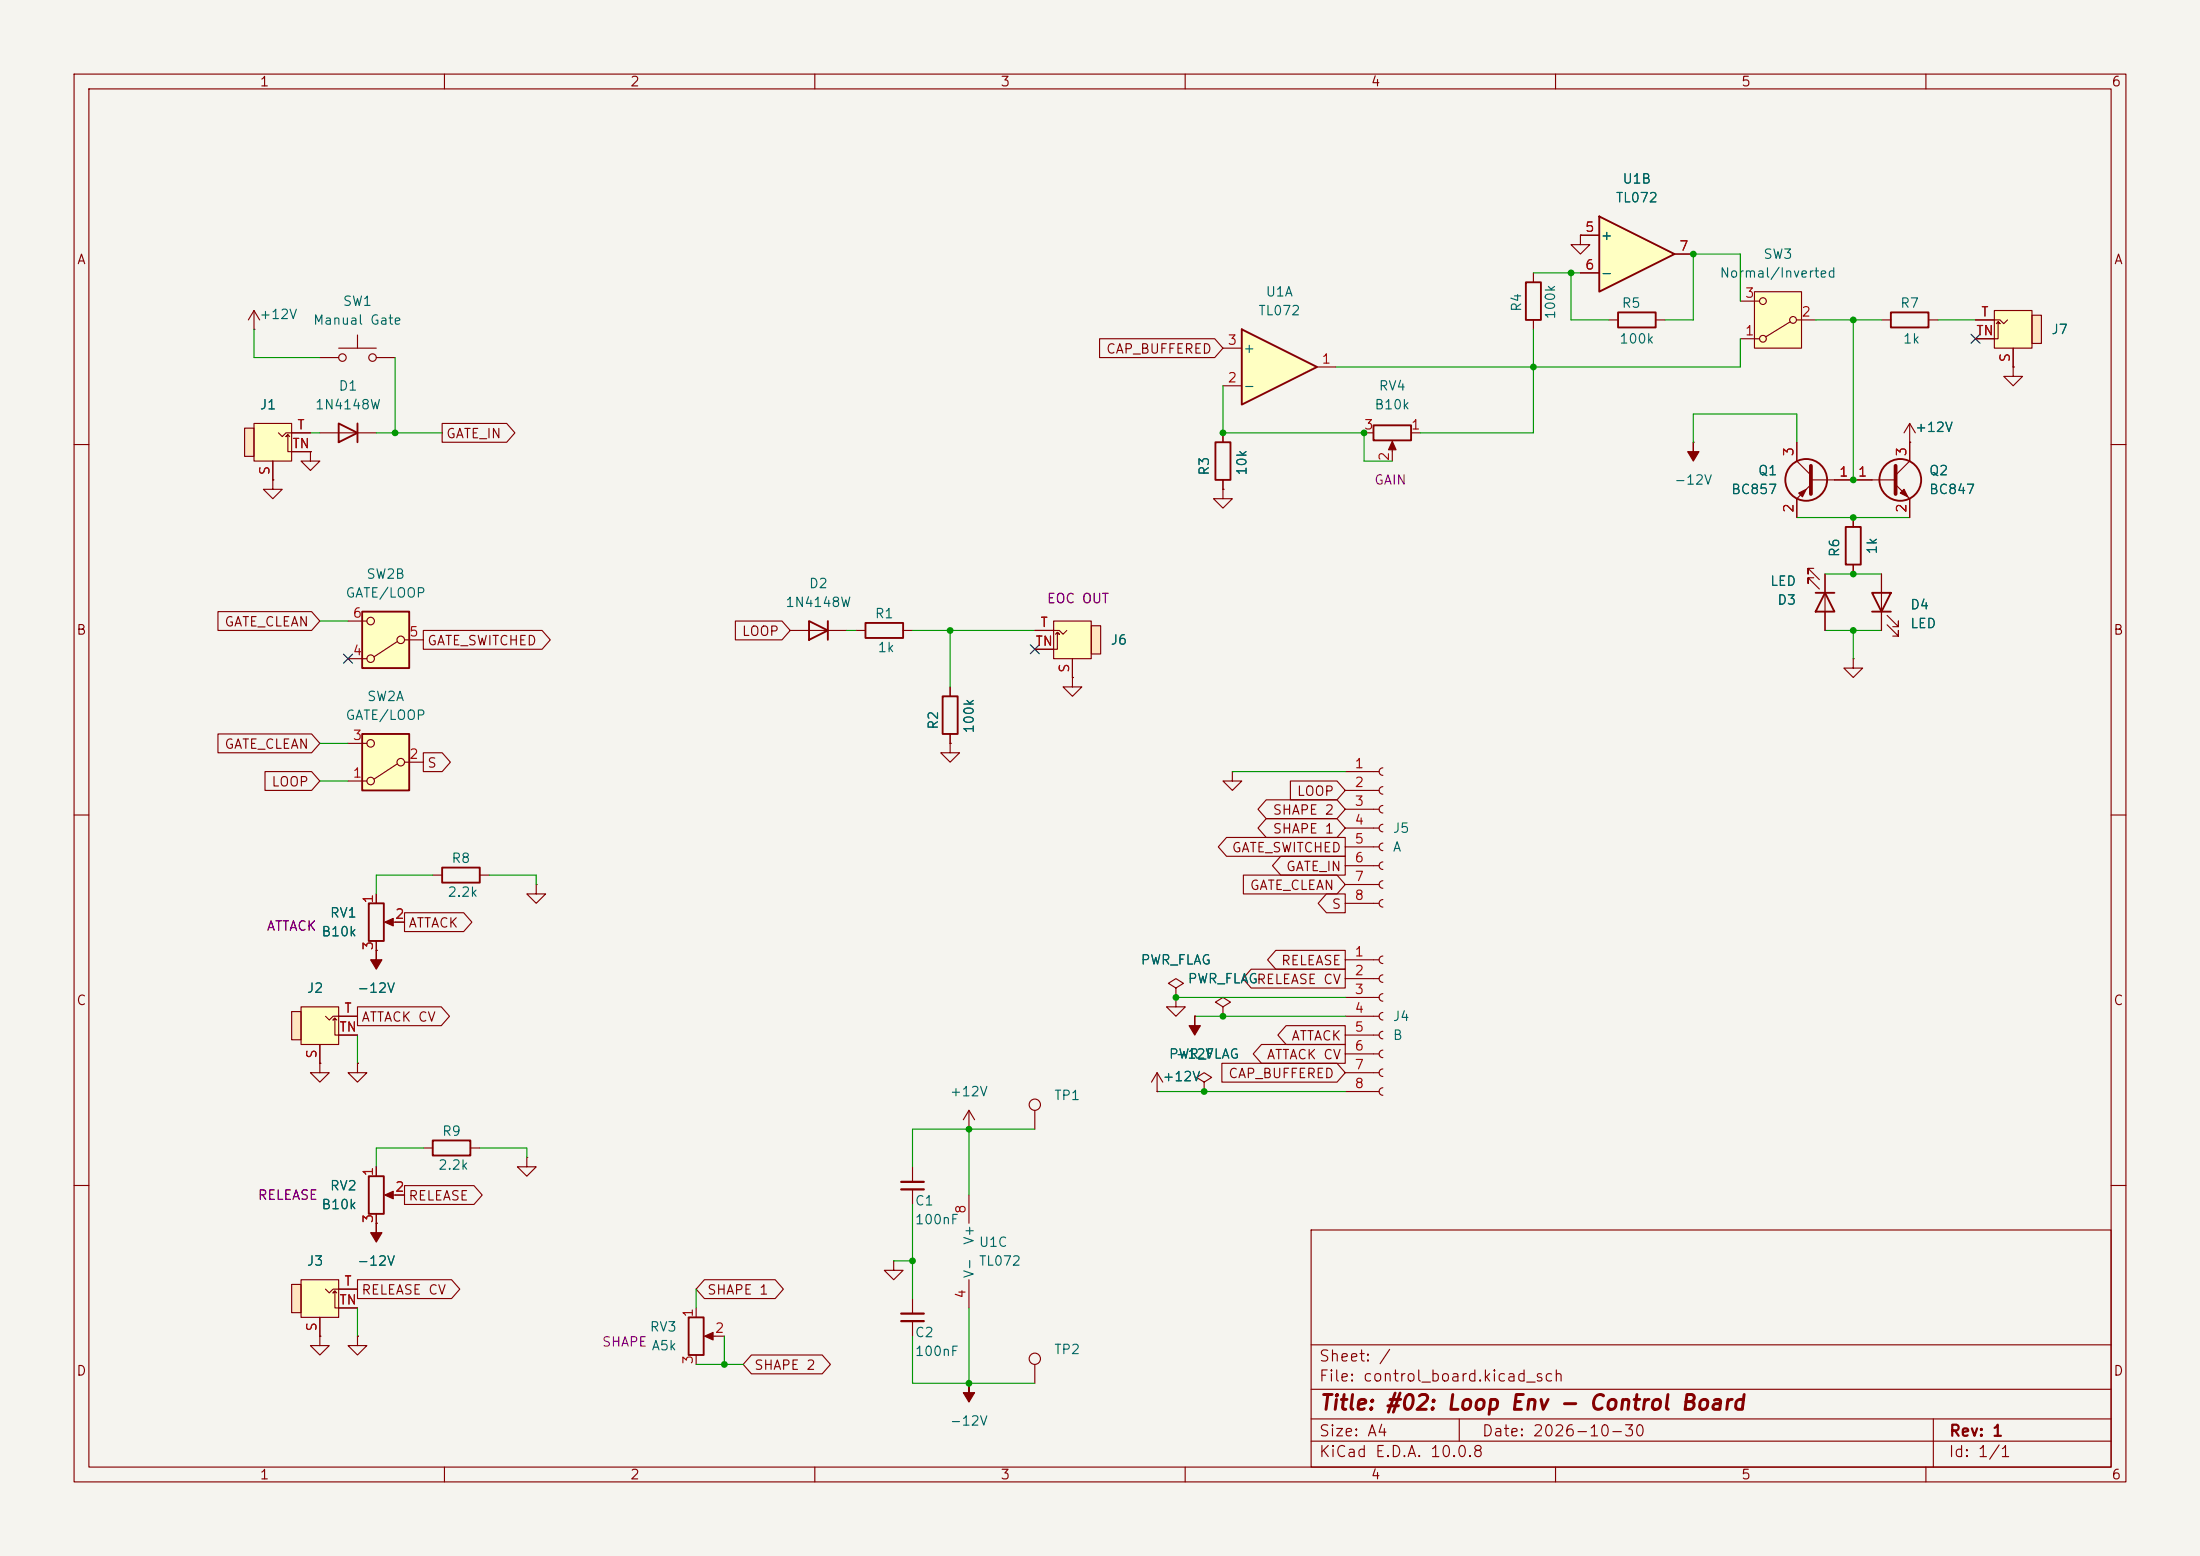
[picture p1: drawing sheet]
<svg xmlns="http://www.w3.org/2000/svg" width="297mm" height="210mm" viewBox="0 0 297 210" stroke-linecap="round" stroke-linejoin="round" font-family="sans-serif">
<path d="M0 0h297v210h-297z" fill="#f5f4ef" stroke="#f5f4ef" stroke-width=".14"/>
<g fill="none" stroke="#840000" stroke-width=".15">
<path d="M10 10h277v190h-277zM12 12h273v186h-273zM60 10v2M110 10v2M160 10v2M210 10v2M260 10v2M43.2 58.4h7.6M10 60h2M36.8 64.8v1.2h1.3l-1.3 1.3-1.2-1.3h1.2M36.8 64.8h.1M41.9 61v1.2h1.3l-1.3 1.3-1.3-1.3h1.3"/>
<path d="M41.9 61h.1M285 60h2M106.7 85.1h7.6M115.6 85.1h1.2M121.9 85.1h1.3M128.3 92.7v1.3M128.3 99.1v1.2M10 110h2M128.3 100.3v1.3h1.2l-1.2 1.3-1.3-1.3h1.3M128.3 100.3h.1M285 110h2M50.8 157.5v1.3"/>
<path d="M57.1 154.9h1.3M63.5 154.9h1.3M71.1 156.2v1.3h1.3l-1.3 1.3-1.3-1.3h1.3M71.1 156.2h.1M123.2 157.5v2M130.8 152.4h.1M130.8 149.9l-.8 1.2M130.8 149.9l.8 1.2M130.8 149.9v2.5M139.7 149.9v2.5M10 160h2M50.8 163.8v1.3"/>
<path d="M52.3 161.3h2.3M94 176.5v1.3M123.2 160.5v2.1M130.8 161.3v3.8M130.8 172.7v3.8M177 166h108v32h-108zM285 160h2M43.2 180.3v1.3h1.2l-1.2 1.3-1.3-1.3h1.3M43.2 180.3h.1M60 198v2M94 182.9v1.3M95.5 180.3h2.3"/>
<path d="M110 198v2M160 198v2M177 194.5h108M177 191.5h108M177 187.5h108M177 181.5h108M197 191.5v3M210 198v2M260 198v2M261 191.5v6.5"/>
<circle cx="139.7" cy="149.1" r=".76"/>
</g>
<path d="M45.7 57.2l2.6 1.2-2.6 1.3zM48.3 57.2v2.5M109.2 83.8l2.6 1.3-2.6 1.3zM111.8 83.8v2.6M116.8 84.1h5.1v2h-5.1zM127.3 94h2v5.1h-2zM49.8 158.8h2v5h-2zM58.4 153.9h5.1v2.1h-5.1zM93 177.8h2v5.1h-2z" fill="none" stroke="#840000" stroke-width=".25"/>
<g fill="#840000" stroke="#840000" stroke-width=".15">
<path d="M95.1 180.3l1.2-.5v1z"/>
<path d="M51.9 161.3l1.2-.5v1z"/>
</g>
<path d="M121.7 159.5h3M121.7 160.5h3" fill="none" stroke="#840000" stroke-width=".3"/>
<path d="M33 57.8h1.3v3.8h-1.3z" fill="#ffe5bf"/>
<path d="M34.3 57.2h5.1v5h-5.1z" fill="#ffffc2"/>
<g fill="none" stroke="#840000" stroke-width=".15">
<path d="M33 57.8h1.3v3.8h-1.3zM34.3 57.2h5.1v5h-5.1zM37.6 58.4l.5 .5 .5-.5h3.3M39.1 58.9l-.2-.2-.3 .2 .3-.2v2.3h3M36.8 62.2v2.6M120.6 170.2v1.3h1.3l-1.3 1.2-1.2-1.2h1.2M120.6 170.2h.1M123.2 175.3v2M123.2 178.3v2M130.8 186.7h.1M139.7 184.2v2.5"/>
<circle cx="139.7" cy="183.4" r=".76"/>
</g>
<path d="M130.8 186.7v1.3h.8l-.8 1.2-.8-1.2h.8z" fill="#840000" stroke="#840000" stroke-width=".15"/>
<path d="M121.7 178.3h3M121.7 177.3h3" fill="none" stroke="#840000" stroke-width=".3"/>
<path d="M48.9 99.1h6.3v7.6h-6.3z" fill="#ffffc2"/>
<g fill="none" stroke="#840000" stroke-width=".15">
<path d="M254 43.2h1.3M260.3 43.2h1.3M47 105.4h2.5M47 100.3h2.5M53.6 103.1l-3.1 2.1M54.6 102.9h2.5"/>
<circle cx="50" cy="105.4" r=".51"/>
<circle cx="50" cy="100.3" r=".51"/>
<circle cx="54.1" cy="102.9" r=".51"/>
</g>
<path d="M255.3 42.2h5v2h-5zM48.9 99.1h6.3v7.6h-6.3z" fill="none" stroke="#840000" stroke-width=".25"/>
<path d="M236.9 39.4h6.3v7.6h-6.3z" fill="#ffffc2"/>
<g fill="none" stroke="#840000" stroke-width=".15">
<path d="M236.9 39.4h6.3v7.6h-6.3zM234.9 45.7h2.6M234.9 40.6h2.6M241.7 43.4l-3.3 2.1M242.6 43.2h2.5"/>
<circle cx="238" cy="40.6" r=".46"/>
<circle cx="238" cy="45.7" r=".46"/>
<circle cx="242.1" cy="43.2" r=".46"/>
</g>
<path d="M215.9 29.2l10.2 5.1-10.2 5.1z" fill="#ffffc2"/>
<path d="M206 38.1h2v5.1h-2zM215.9 29.2l10.2 5.1-10.2 5.1zM218.4 42.2h5.1v2h-5.1z" fill="none" stroke="#840000" stroke-width=".25"/>
<path d="M207 36.8v1.3M213.4 31.8v1.2h1.2l-1.2 1.3-1.3-1.3h1.3M213.4 31.8h.1M213.4 31.8h2.5M213.4 36.8h2.5M226.1 34.3h2.5M207 43.2v1.3M217.2 43.2h1.2M223.5 43.2h1.3M228.6 59.7h.1M271.8 49.5v1.3h-1.3l1.3 1.3 1.2-1.3h-1.2M271.8 49.5h.1" fill="none" stroke="#840000" stroke-width=".15"/>
<path d="M228.6 59.7v1.3h.8l-.8 1.2-.8-1.2h.8z" fill="#840000" stroke="#840000" stroke-width=".15"/>
<path d="M274.3 42.5h1.3v3.9h-1.3z" fill="#ffe5bf"/>
<path d="M269.2 41.9h5.1v5.1h-5.1z" fill="#ffffc2"/>
<path d="M257.8 59.7h.1M257.8 57.2l-.8 1.2M257.8 57.2l.8 1.2M257.8 57.2v5l-1.9 1.9M266.7 43.2h3.3l.5 .5 .5-.5M269.2 41.9h5.1v5.1h-5.1zM269.5 43.7l.2-.3 .3 .3-.3-.3v2.3h-3M271.8 47v2.5M274.3 42.5h1.3v3.9h-1.3zM250.2 64.8h5.7M255.9 65.4l1.9 1.9v2.6" fill="none" stroke="#840000" stroke-width=".15"/>
<path d="M255.9 62.9v3.8" fill="none" stroke="#840000" stroke-width=".51"/>
<circle cx="256.5" cy="64.8" r="2.82" fill="none" stroke="#840000" stroke-width=".25"/>
<path d="M256.5 66.5l.5-.5 .6 1.1z" fill="#840000" stroke="#840000" stroke-width=".15"/>
<path d="M48.9 82.6h6.3v7.6h-6.3z" fill="#ffffc2"/>
<g fill="none" stroke="#840000" stroke-width=".15">
<path d="M242.6 59.7v2.5l1.9 1.9M244.5 64.8h5.7M244.5 65.4l-1.9 1.9v2.6M244.9 76.7h-.8v.8v-.8l1.5 1.5M244.9 78h-.8v.7v-.7l1.5 1.5M246.4 77.5v7.6M250.2 69.9v1.2M250.2 76.2v1.3M254 77.5v7.6M47 88.9h2.5M47 83.8h2.5M53.6 86.6l-3.1 2"/>
<path d="M54.6 86.4h2.5M250.2 88.9v1.3h-1.3l1.3 1.2 1.3-1.2h-1.3M250.2 88.9h.1M254.8 84.3l1.5 1.6v-.8v.8h-.8M254.8 83.1l1.5 1.5v-.8v.8h-.8M58.4 118.1h1.3M64.8 118.1h1.2M72.4 119.4v1.3h1.3l-1.3 1.2-1.3-1.2h1.3M72.4 119.4h.1M50.8 165.1h.1M48.3 180.3v1.3h1.2l-1.2 1.3-1.3-1.3h1.3M48.3 180.3h.1"/>
<circle cx="50" cy="88.9" r=".51"/>
<circle cx="50" cy="83.8" r=".51"/>
<circle cx="54.1" cy="86.4" r=".51"/>
</g>
<g fill="none" stroke="#840000" stroke-width=".25">
<path d="M249.2 71.1h2v5.1h-2zM48.9 82.6h6.3v7.6h-6.3zM245.1 80h2.5M246.4 80l1.2 2.6h-2.5zM252.7 80h2.6l-1.3 2.6zM252.7 82.6h2.6M59.7 117.1h5.1v2h-5.1z"/>
<circle cx="243.8" cy="64.8" r="2.82"/>
</g>
<path d="M244.5 62.9v3.8" fill="none" stroke="#840000" stroke-width=".51"/>
<g fill="#840000" stroke="#840000" stroke-width=".15">
<path d="M242.8 66.5l1-.5-.5 1.1z"/>
<path d="M50.8 165.1v1.3h.8l-.8 1.2-.8-1.2h.8z"/>
</g>
<path d="M39.4 173.4h1.2v3.8h-1.2z" fill="#ffe5bf"/>
<path d="M40.6 172.7h5.1v5.1h-5.1z" fill="#ffffc2"/>
<g fill="none" stroke="#840000" stroke-width=".15">
<path d="M43.2 48.3h2.5M45.7 47h5.1M48.3 45.2v1.8M50.8 48.3h2.5M50.8 120.7v1.2M50.8 127v1.3M52.3 124.5h2.3M158.7 134.6v1.3h1.3l-1.3 1.3-1.2-1.3h1.2M158.7 134.6h.1M158.7 133.4l1.1-.7-1.1-.6-1 .6 1 .7v1.2M161.3 137.2h.1M43.2 143.5v1.3h1.2l-1.2 1.3-1.3-1.3h1.3"/>
<path d="M43.2 143.5h.1M156.2 147.3h.1M156.2 144.8l-.8 1.3M156.2 144.8l.8 1.3M156.2 144.8v2.5M162.6 146.1l1-.7-1-.6-1.1 .6 1.1 .7v1.2M162.6 147.3h.1M39.4 173.4h1.2v3.8h-1.2zM40.6 172.7h5.1v5.1h-5.1zM43.2 177.8v2.5M43.9 174l.5 .5 .6-.5h3.3M45.5 174.5l-.3-.3-.2 .3 .2-.3v2.3h3.1"/>
<circle cx="46.2" cy="48.3" r=".51"/>
<circle cx="50.3" cy="48.3" r=".51"/>
</g>
<path d="M49.8 121.9h2v5.1h-2z" fill="none" stroke="#840000" stroke-width=".25"/>
<g fill="#840000" stroke="#840000" stroke-width=".15">
<path d="M51.9 124.5l1.2-.5v1z"/>
<path d="M161.3 137.2v1.2h.8l-.8 1.3-.8-1.3h.8z"/>
</g>
<path d="M39.4 136.5h1.2v3.8h-1.2z" fill="#ffe5bf"/>
<path d="M40.6 135.9h5.1v5.1h-5.1z" fill="#ffffc2"/>
<path d="M166.4 104.1v1.3h1.2l-1.2 1.3-1.3-1.3h1.3M166.4 104.1h.1M39.4 136.5h1.2v3.8h-1.2zM40.6 135.9h5.1v5.1h-5.1zM43.9 137.2l.5 .5 .6-.5h3.3M45.5 137.7l-.3-.3-.2 .3 .2-.3v2.3h3.1M50.8 128.3h.1M165.1 135.9l1-.6-1-.7-1 .7 1 .6v1.3M165.1 137.2h.1M43.2 141v2.5" fill="none" stroke="#840000" stroke-width=".15"/>
<path d="M50.8 128.3v1.2h.8l-.8 1.3-.8-1.3h.8z" fill="#840000" stroke="#840000" stroke-width=".15"/>
<path d="M167.6 44.5l10.2 5-10.2 5.1z" fill="#ffffc2"/>
<path d="M167.6 44.5l10.2 5-10.2 5.1z" fill="none" stroke="#840000" stroke-width=".25"/>
<g fill="none" stroke="#840000" stroke-width=".15">
<path d="M34.3 44.5h.1M34.3 41.9l-.8 1.3M34.3 41.9l.8 1.3M34.3 41.9v2.6M165.1 52.1h2.5M165.1 47h2.5M177.8 49.5h2.5M181.6 129.5h4.6M181.6 132.1h4.6M181.6 134.6h4.6M181.6 137.2h4.6M181.6 139.7h4.6"/>
<path d="M186.7 129a.51 .51 0 0 0-.5 .5 .51 .51 0 0 0 .5 .5M186.7 131.6a.51 .51 0 0 0-.5 .5 .51 .51 0 0 0 .5 .5M186.7 134.1a.51 .51 0 0 0-.5 .5 .51 .51 0 0 0 .5 .5M186.7 136.7a.51 .51 0 0 0-.5 .5 .51 .51 0 0 0 .5 .5M186.7 139.2a.51 .51 0 0 0-.5 .5 .51 .51 0 0 0 .5 .5M48.3 143.5v1.3h1.2l-1.2 1.3-1.3-1.3h1.3M48.3 143.5h.1M181.6 142.2h4.6M181.6 144.8h4.6M181.6 147.3h4.6M186.7 141.7a.51 .51 0 0 0-.5 .5 .51 .51 0 0 0 .5 .5M186.7 144.3a.51 .51 0 0 0-.5 .5 .51 .51 0 0 0 .5 .5"/>
<path d="M186.7 146.8a.51 .51 0 0 0-.5 .5 .51 .51 0 0 0 .5 .5"/>
</g>
<path d="M147.3 84.5h1.3v3.8h-1.3z" fill="#ffe5bf"/>
<path d="M142.2 83.8h5.1v5.1h-5.1z" fill="#ffffc2"/>
<g fill="none" stroke="#840000" stroke-width=".15">
<path d="M213.4 31.8h.1M213.4 31.8h2.5M213.4 36.8h2.5M226.1 34.3h2.5M39.4 58.4h2.5M59.7 57.1h8.7l1.1 1.3-1.1 1.3h-8.7zM148.4 45.7h15.6l1.1 1.3-1.1 1.3h-15.6zM165.1 58.4v1.3M184.1 58.4h1.3M188 59.9v2.3M190.5 58.4h1.3M242.6 59.7v2.5"/>
<path d="M257.8 59.7h.1M257.8 59.7v2.5M266.7 43.2h2.5M266.7 45.7h2.5M271.8 49.5h.1M271.8 47v2.5M36.8 64.8h.1M36.8 62.2v2.6M39.4 61h2.5M41.9 61h.1M165.1 66v1.3h1.3l-1.3 1.3-1.3-1.3h1.3M165.1 66h.1"/>
<path d="M165.1 64.8v1.2M242.6 67.3v2.6M246.4 77.5v2.5M247.6 64.8h5.1M250.2 69.9v1.2M250.2 76.2v1.3M254 77.5v2.5M257.8 67.3v2.6M29.4 99.1h12.7l1.1 1.2-1.1 1.3h-12.7zM29.4 82.5h12.7l1.1 1.3-1.1 1.3h-12.7zM57.1 85.1h16.1l1.1 1.3-1.1 1.2h-16.1zM99.3 83.8h6.3l1.1 1.3-1.1 1.3h-6.3z"/>
<path d="M128.3 92.7v1.3M128.3 99.1v1.2M139.7 85.1h3.3l.5 .5 .5-.5M142.2 83.8h5.1v5.1h-5.1zM142.5 85.6l.2-.3 .3 .3-.3-.3v2.3h-3M144.8 91.4v1.3h-1.3l1.3 1.3 1.2-1.3h-1.2M144.8 91.4h.1M144.8 88.9v2.5M147.3 84.5h1.3v3.8h-1.3zM246.4 82.6v2.5M254 82.6v2.5M35.8 104.1h6.3l1.1 1.3-1.1 1.3h-6.3z"/>
<path d="M57.1 101.6h2.6l1.1 1.3-1.1 1.2h-2.6zM128.3 100.3h.1M165.6 113h16v2.6h-16l-1.1-1.3zM167.9 118.1h12.6l1.1 1.3-1.1 1.3h-12.6zM170.9 107.9h9.6l1.1 1.3-1.1 1.3h-9.6l-1.1-1.3zM170.9 110.5h9.6l1.1 1.3-1.1 1.2h-9.6l-1.1-1.2zM172.9 115.6h8.7v2.5h-8.7l-1.1-1.3zM174.2 105.4h6.3l1.1 1.3-1.1 1.3h-6.3zM181.6 104.1h4.6M181.6 106.7h4.6M181.6 109.2h4.6M181.6 111.8h4.6"/>
<path d="M181.6 114.3h4.6M181.6 116.8h4.6M181.6 119.4h4.6M186.7 103.6a.51 .51 0 0 0-.5 .5 .51 .51 0 0 0 .5 .5M186.7 106.2a.51 .51 0 0 0-.5 .5 .51 .51 0 0 0 .5 .5M186.7 108.7a.51 .51 0 0 0-.5 .5 .51 .51 0 0 0 .5 .5M186.7 111.3a.51 .51 0 0 0-.5 .5 .51 .51 0 0 0 .5 .5M186.7 113.8a.51 .51 0 0 0-.5 .5 .51 .51 0 0 0 .5 .5M186.7 116.3a.51 .51 0 0 0-.5 .5 .51 .51 0 0 0 .5 .5M186.7 118.9a.51 .51 0 0 0-.5 .5 .51 .51 0 0 0 .5 .5M45.7 137.2h2.6M45.7 139.7h2.6"/>
<path d="M48.3 135.9h11.3l1.1 1.3-1.1 1.2h-11.3zM50.8 128.3h.1M50.8 120.7v1.2M50.8 127v1.3M53.3 124.5h1.3M54.6 123.2h8l1.1 1.3-1.1 1.2h-8zM158.7 134.6h.1M161.3 137.2h.1M165.1 137.2h.1M168.9 130.8h12.7v2.6h-12.7l-1.1-1.3zM172.2 128.3h9.4v2.5h-9.4l-1.1-1.3zM173.6 138.4h8v2.6h-8l-1.1-1.3z"/>
<path d="M179.1 120.6h2.5v2.6h-2.5l-1.1-1.3zM181.6 121.9h4.6M186.7 121.4a.51 .51 0 0 0-.5 .5 .51 .51 0 0 0 .5 .5M43.2 143.5h.1M43.2 141v2.5M48.3 143.5h.1M50.8 157.5v1.3M156.2 147.3h.1M162.6 147.3h.1M165 143.5h15.5l1.1 1.3-1.1 1.3h-15.5zM170.3 141h11.3v2.5h-11.3l-1.1-1.3zM43.2 177.8v2.5"/>
<path d="M45.7 174h2.6M45.7 176.5h2.6M48.3 172.7h12.7l1.1 1.3-1.1 1.3h-12.7zM50.8 165.1h.1M50.8 163.8v1.3M53.3 161.3h1.3M54.6 160h9.4l1.1 1.3-1.1 1.3h-9.4zM95.1 172.7h9.6l1.1 1.3-1.1 1.3h-9.6l-1.1-1.3zM43.2 180.3h.1M48.3 180.3h.1M101.4 182.9h9.6l1.1 1.3-1.1 1.2h-9.6l-1.1-1.2z"/>
</g>
<path d="M164.1 59.7h2v5.1h-2zM185.4 57.4h5.1v2h-5.1z" fill="none" stroke="#840000" stroke-width=".25"/>
<path d="M188 59.6l.5 1.1h-1z" fill="#840000" stroke="#840000" stroke-width=".15"/>
<g fill="none" stroke="#009600" stroke-width=".15">
<path d="M207 36.8h6.4M212.1 36.8v6.4h5.1M34.3 44.5v3.8h8.9M41.9 58.4h1.3M50.8 58.4h8.9M53.3 48.3v10.1M165.1 52.1v6.3h19v3.8h3.9M207 44.5v13.9h-15.2M228.6 59.7v-3.8h14v3.8M234.9 40.6v-6.3h-6.3v8.9h-3.8M234.9 45.7v3.8h-54.6M245.1 43.2h8.9"/>
<path d="M250.2 43.2v21.6M261.6 43.2h5.1M242.6 69.9h15.2M246.4 77.5h7.6M43.2 83.8h3.8M114.3 85.1h1.3M123.2 85.1h16.5M128.3 85.1v7.6M246.4 85.1h7.6M250.2 85.1v3.8M43.2 105.4h3.8M43.2 100.3h3.8"/>
<path d="M58.4 118.1h-7.6v2.6M66 118.1h6.4v1.3M166.4 104.1h15.2M48.3 139.7v3.8M158.7 134.6h22.9M161.3 137.2h20.3M57.1 154.9h-6.3v2.6M64.8 154.9h6.3v1.3M130.8 152.4v8.9M139.7 152.4h-16.5v5.1M156.2 147.3h25.4M48.3 176.5v3.8"/>
<path d="M94 174v2.5M120.6 170.2h2.6M123.2 162.6v12.7M130.8 176.5v10.2M94 184.2h6.3M97.8 180.3v3.9M123.2 180.3v6.4h16.5"/>
</g>
<path d="M266.1 45.1l1.2 1.2M267.3 45.1l-1.2 1.2M46.4 88.3l1.2 1.2M47.6 88.3l-1.2 1.2M139.1 87l1.2 1.2M140.3 87l-1.2 1.2" fill="none" stroke="#000084" stroke-width=".15"/>
<g fill="#009600">
<circle cx="184.1" cy="58.4" r=".46"/>
<circle cx="207" cy="49.5" r=".46"/>
<circle cx="165.1" cy="58.4" r=".46"/>
<circle cx="165.1" cy="137.2" r=".46"/>
<circle cx="158.7" cy="134.6" r=".46"/>
<circle cx="162.6" cy="147.3" r=".46"/>
<circle cx="130.8" cy="186.7" r=".46"/>
<circle cx="123.2" cy="170.2" r=".46"/>
<circle cx="130.8" cy="152.4" r=".46"/>
<circle cx="97.8" cy="184.2" r=".46"/>
<circle cx="250.2" cy="85.1" r=".46"/>
<circle cx="250.2" cy="69.9" r=".46"/>
<circle cx="250.2" cy="64.8" r=".46"/>
<circle cx="250.2" cy="77.5" r=".46"/>
<circle cx="250.2" cy="43.2" r=".46"/>
<circle cx="228.6" cy="34.3" r=".46"/>
<circle cx="212.1" cy="36.8" r=".46"/>
<circle cx="53.3" cy="58.4" r=".46"/>
<circle cx="128.3" cy="85.1" r=".46"/>
</g>
<text font-size="2" fill="#840000" x="178" y="190.8">Title: #02: Loop Env - Control Board</text>
<g font-size="1.5" fill="#840000">
<text x="178" y="184.1">Sheet: /</text>
<text x="178" y="186.8">File: control_board.kicad_sch</text>
<text x="178" y="197">KiCad E.D.A. 10.0.8</text>
<text x="178" y="194.2">Size: A4</text>
<text x="200" y="194.2">Date: 2026-10-30</text>
<text x="263" y="197">Id: 1/1</text>
<text x="263" y="194.2">Rev: 1</text>
</g>
<g font-size="1.3" fill="#840000">
<text x="35" y="12">1</text>
<text x="85" y="12">2</text>
<text x="135" y="12">3</text>
<text x="185" y="12">4</text>
<text x="235" y="12">5</text>
<text x="285" y="12">6</text>
<text x="10.3" y="36">A</text>
<text x="285.3" y="36">A</text>
<text x="149.2" y="48">CAP_BUFFERED</text>
<text x="60.1" y="59.5">GATE_IN</text>
<text x="10.2" y="86">B</text>
<text x="30.2" y="84.9">GATE_CLEAN</text>
<text x="57.6" y="87.4">GATE_SWITCHED</text>
<text x="100.1" y="86.1">LOOP</text>
<text x="285.2" y="86">B</text>
<text x="30.2" y="101.4">GATE_CLEAN</text>
<text x="36.6" y="106.5">LOOP</text>
<text x="57.6" y="103.9">S</text>
<text x="175" y="107.7">LOOP</text>
<text x="171.7" y="110.3">SHAPE 2</text>
<text x="171.7" y="112.8">SHAPE 1</text>
<text x="166.2" y="115.4">GATE_SWITCHED</text>
<text x="173.5" y="117.9">GATE_IN</text>
<text x="55.1" y="125.5">ATTACK</text>
<text x="168.6" y="120.4">GATE_CLEAN</text>
<text x="179.7" y="123">S</text>
<text x="172.9" y="130.6">RELEASE</text>
<text x="10.2" y="136">C</text>
<text x="285.2" y="136">C</text>
<text x="48.7" y="138.2">ATTACK CV</text>
<text x="170.9" y="143.3">ATTACK CV</text>
<text x="174.3" y="140.8">ATTACK</text>
<text x="165.7" y="145.8">CAP_BUFFERED</text>
<text x="55.1" y="162.3">RELEASE</text>
<text x="48.7" y="175">RELEASE CV</text>
<text x="95.4" y="175">SHAPE 1</text>
<text x="10.2" y="186">D</text>
<text x="101.7" y="185.2">SHAPE 2</text>
<text x="285.2" y="186">D</text>
<text x="35" y="200">1</text>
<text x="85" y="200">2</text>
<text x="135" y="200">3</text>
<text x="185" y="200">4</text>
<text x="235" y="200">5</text>
<text x="285" y="200">6</text>
</g>
<g font-size="1.3" fill="#006464">
<text x="218" y="27.6">TL072</text>
<text x="218.9" y="25.1">U1B</text>
<text x="216" y="32.7">+</text>
<text x="238" y="35.3">SW3</text>
<text x="46.2" y="41.6">SW1</text>
<text x="170.8" y="40.3">U1A</text>
<text x="216" y="37.8">-</text>
<text x="218.9" y="41.9">R5</text>
<text x="232.1" y="37.8">Normal/Inverted</text>
<text x="256.4" y="41.9">R7</text>
<text x="34.9" y="43.4">+12V</text>
<text x="42.2" y="44.1">Manual Gate</text>
<text x="167.7" y="48">+</text>
<text x="169.8" y="42.9">TL072</text>
<text x="205.7" y="42.2" transform="rotate(-90 205.7 42.2)">R4</text>
<text x="210.3" y="43.2" transform="rotate(-90 210.3 43.2)">100k</text>
<text x="218.5" y="46.7">100k</text>
<text x="256.8" y="46.7">1k</text>
<text x="276.8" y="45.4">J7</text>
<text x="45.6" y="53">D1</text>
<text x="167.7" y="53">-</text>
<text x="186" y="53">RV4</text>
<text x="35" y="55.6">J1</text>
<text x="42.4" y="55.6">1N4148W</text>
<text x="185.5" y="55.6">B10k</text>
<text x="258.4" y="58.6">+12V</text>
<text x="163.5" y="64.3" transform="rotate(-90 163.5 64.3)">R3</text>
<text x="168.6" y="64.3" transform="rotate(-90 168.6 64.3)">10k</text>
<text x="225.9" y="65.7">-12V</text>
<text x="237.3" y="64.5">Q1</text>
<text x="260.3" y="64.5">Q2</text>
<text x="233.6" y="67">BC857</text>
<text x="260.3" y="67">BC847</text>
<text x="248.6" y="75.3" transform="rotate(-90 248.6 75.3)">R6</text>
<text x="253.7" y="74.9" transform="rotate(-90 253.7 74.9)">1k</text>
<text x="46.6" y="81">GATE/LOOP</text>
<text x="49.4" y="78.4">SW2B</text>
<text x="105.9" y="82.2">1N4148W</text>
<text x="109.1" y="79.7">D2</text>
<text x="118" y="83.8">R1</text>
<text x="238.9" y="79.4">LED</text>
<text x="239.9" y="81.9">D3</text>
<text x="257.8" y="82.6">D4</text>
<text x="118.4" y="88.3">1k</text>
<text x="149.8" y="87.3">J6</text>
<text x="257.8" y="85.1">LED</text>
<text x="49.5" y="94.9">SW2A</text>
<text x="46.6" y="97.5">GATE/LOOP</text>
<text x="126.9" y="98.6" transform="rotate(-90 126.9 98.6)">R2</text>
<text x="131.8" y="99.1" transform="rotate(-90 131.8 99.1)">100k</text>
<text x="187.9" y="112.7">J5</text>
<text x="60.9" y="116.8">R8</text>
<text x="187.9" y="115.3">A</text>
<text x="44.5" y="124.2">RV1</text>
<text x="60.3" y="121.4">2.2k</text>
<text x="43.3" y="126.7">B10k</text>
<text x="153.9" y="130.5">PWR_FLAG</text>
<text x="41.3" y="134.3">J2</text>
<text x="48.1" y="134.3">-12V</text>
<text x="160.3" y="133">PWR_FLAGRELEASE CV</text>
<text x="160.3" y="133">PWR_FLAG</text>
<text x="157.7" y="143.2">PWR_FLAG</text>
<text x="158.6" y="143.2">-12V</text>
<text x="187.9" y="138.1">J4</text>
<text x="187.9" y="140.7">B</text>
<text x="128.1" y="148.3">+12V</text>
<text x="142.2" y="148.8">TP1</text>
<text x="156.8" y="146.3">+12V</text>
<text x="59.6" y="153.6">R9</text>
<text x="44.5" y="161">RV2</text>
<text x="59.1" y="158.2">2.2k</text>
<text x="43.3" y="163.5">B10k</text>
<text x="123.4" y="163">C1</text>
<text x="123.4" y="165.6">100nF</text>
<text x="41.3" y="171.1">J3</text>
<text x="48.1" y="171.1">-12V</text>
<text x="131.8" y="172.6" transform="rotate(-90 131.8 172.6)">V-</text>
<text x="131.8" y="168.1" transform="rotate(-90 131.8 168.1)">V+</text>
<text x="132.1" y="168.6">U1C</text>
<text x="132.1" y="171.1">TL072</text>
<text x="87.6" y="180">RV3</text>
<text x="87.9" y="182.6">A5k</text>
<text x="123.4" y="180.8">C2</text>
<text x="123.4" y="183.3">100nF</text>
<text x="142.2" y="183.1">TP2</text>
<text x="128.1" y="192.7">-12V</text>
</g>
<g font-size="1.3" fill="#a90000">
<text x="213.9" y="31.6">5</text>
<text x="226.6" y="34.2">7</text>
<text x="213.9" y="36.7">6</text>
<text x="235.5" y="40.5">3</text>
<text x="165.6" y="46.9">3</text>
<text x="235.5" y="45.6">1</text>
<text x="243.1" y="43">2</text>
<text x="266.7" y="45.6">TN</text>
<text x="267.4" y="43">T</text>
<text x="165.6" y="51.9">2</text>
<text x="178.3" y="49.4">1</text>
<text x="271.6" y="49" transform="rotate(-90 271.6 49)">S</text>
<text x="40" y="58.3">T</text>
<text x="184.1" y="58.3">3</text>
<text x="190.4" y="58.3">1</text>
<text x="36.7" y="64.2" transform="rotate(-90 36.7 64.2)">S</text>
<text x="39.4" y="60.8">TN</text>
<text x="187.8" y="62.3" transform="rotate(-90 187.8 62.3)">2</text>
<text x="242.4" y="61.7" transform="rotate(-90 242.4 61.7)">3</text>
<text x="248.2" y="64.6">1</text>
<text x="250.7" y="64.6">1</text>
<text x="257.7" y="61.7" transform="rotate(-90 257.7 61.7)">3</text>
<text x="242.4" y="69.3" transform="rotate(-90 242.4 69.3)">2</text>
<text x="257.7" y="69.3" transform="rotate(-90 257.7 69.3)">2</text>
<text x="47.5" y="83.7">6</text>
<text x="47.5" y="88.8">4</text>
<text x="55.1" y="86.2">5</text>
<text x="139.7" y="87.5">TN</text>
<text x="140.4" y="85">T</text>
<text x="144.6" y="90.9" transform="rotate(-90 144.6 90.9)">S</text>
<text x="47.5" y="100.2">3</text>
<text x="47.5" y="105.3">1</text>
<text x="55.1" y="102.7">2</text>
<text x="182.8" y="104">1</text>
<text x="182.8" y="106.5">2</text>
<text x="182.8" y="109.1">3</text>
<text x="182.8" y="111.6">4</text>
<text x="182.8" y="114.2">5</text>
<text x="182.8" y="116.7">6</text>
<text x="182.8" y="119.2">7</text>
<text x="50.7" y="122" transform="rotate(-90 50.7 122)">1</text>
<text x="53.2" y="124.3">2</text>
<text x="182.8" y="121.8">8</text>
<text x="50.7" y="128.4" transform="rotate(-90 50.7 128.4)">3</text>
<text x="182.8" y="129.4">1</text>
<text x="182.8" y="131.9">2</text>
<text x="46.4" y="137">T</text>
<text x="182.8" y="134.5">3</text>
<text x="182.8" y="137">4</text>
<text x="43" y="143" transform="rotate(-90 43 143)">S</text>
<text x="45.7" y="139.6">TN</text>
<text x="182.8" y="139.6">5</text>
<text x="182.8" y="142.1">6</text>
<text x="182.8" y="144.6">7</text>
<text x="182.8" y="147.2">8</text>
<text x="50.7" y="158.8" transform="rotate(-90 50.7 158.8)">1</text>
<text x="53.2" y="161.2">2</text>
<text x="50.7" y="165.2" transform="rotate(-90 50.7 165.2)">3</text>
<text x="130.7" y="163.9" transform="rotate(-90 130.7 163.9)">8</text>
<text x="46.4" y="173.9">T</text>
<text x="43" y="179.8" transform="rotate(-90 43 179.8)">S</text>
<text x="45.7" y="176.4">TN</text>
<text x="93.8" y="177.9" transform="rotate(-90 93.8 177.9)">1</text>
<text x="130.7" y="175.4" transform="rotate(-90 130.7 175.4)">4</text>
<text x="93.8" y="184.2" transform="rotate(-90 93.8 184.2)">3</text>
<text x="96.4" y="180.2">2</text>
</g>
<g font-size="1.3" fill="#840084">
<text x="185.4" y="65.7">GAIN</text>
<text x="141.2" y="81.7">EOC OUT</text>
<text x="35.9" y="125.9">ATTACK</text>
<text x="34.7" y="162.3">RELEASE</text>
<text x="81.2" y="182.1">SHAPE</text>
</g>
</svg>
